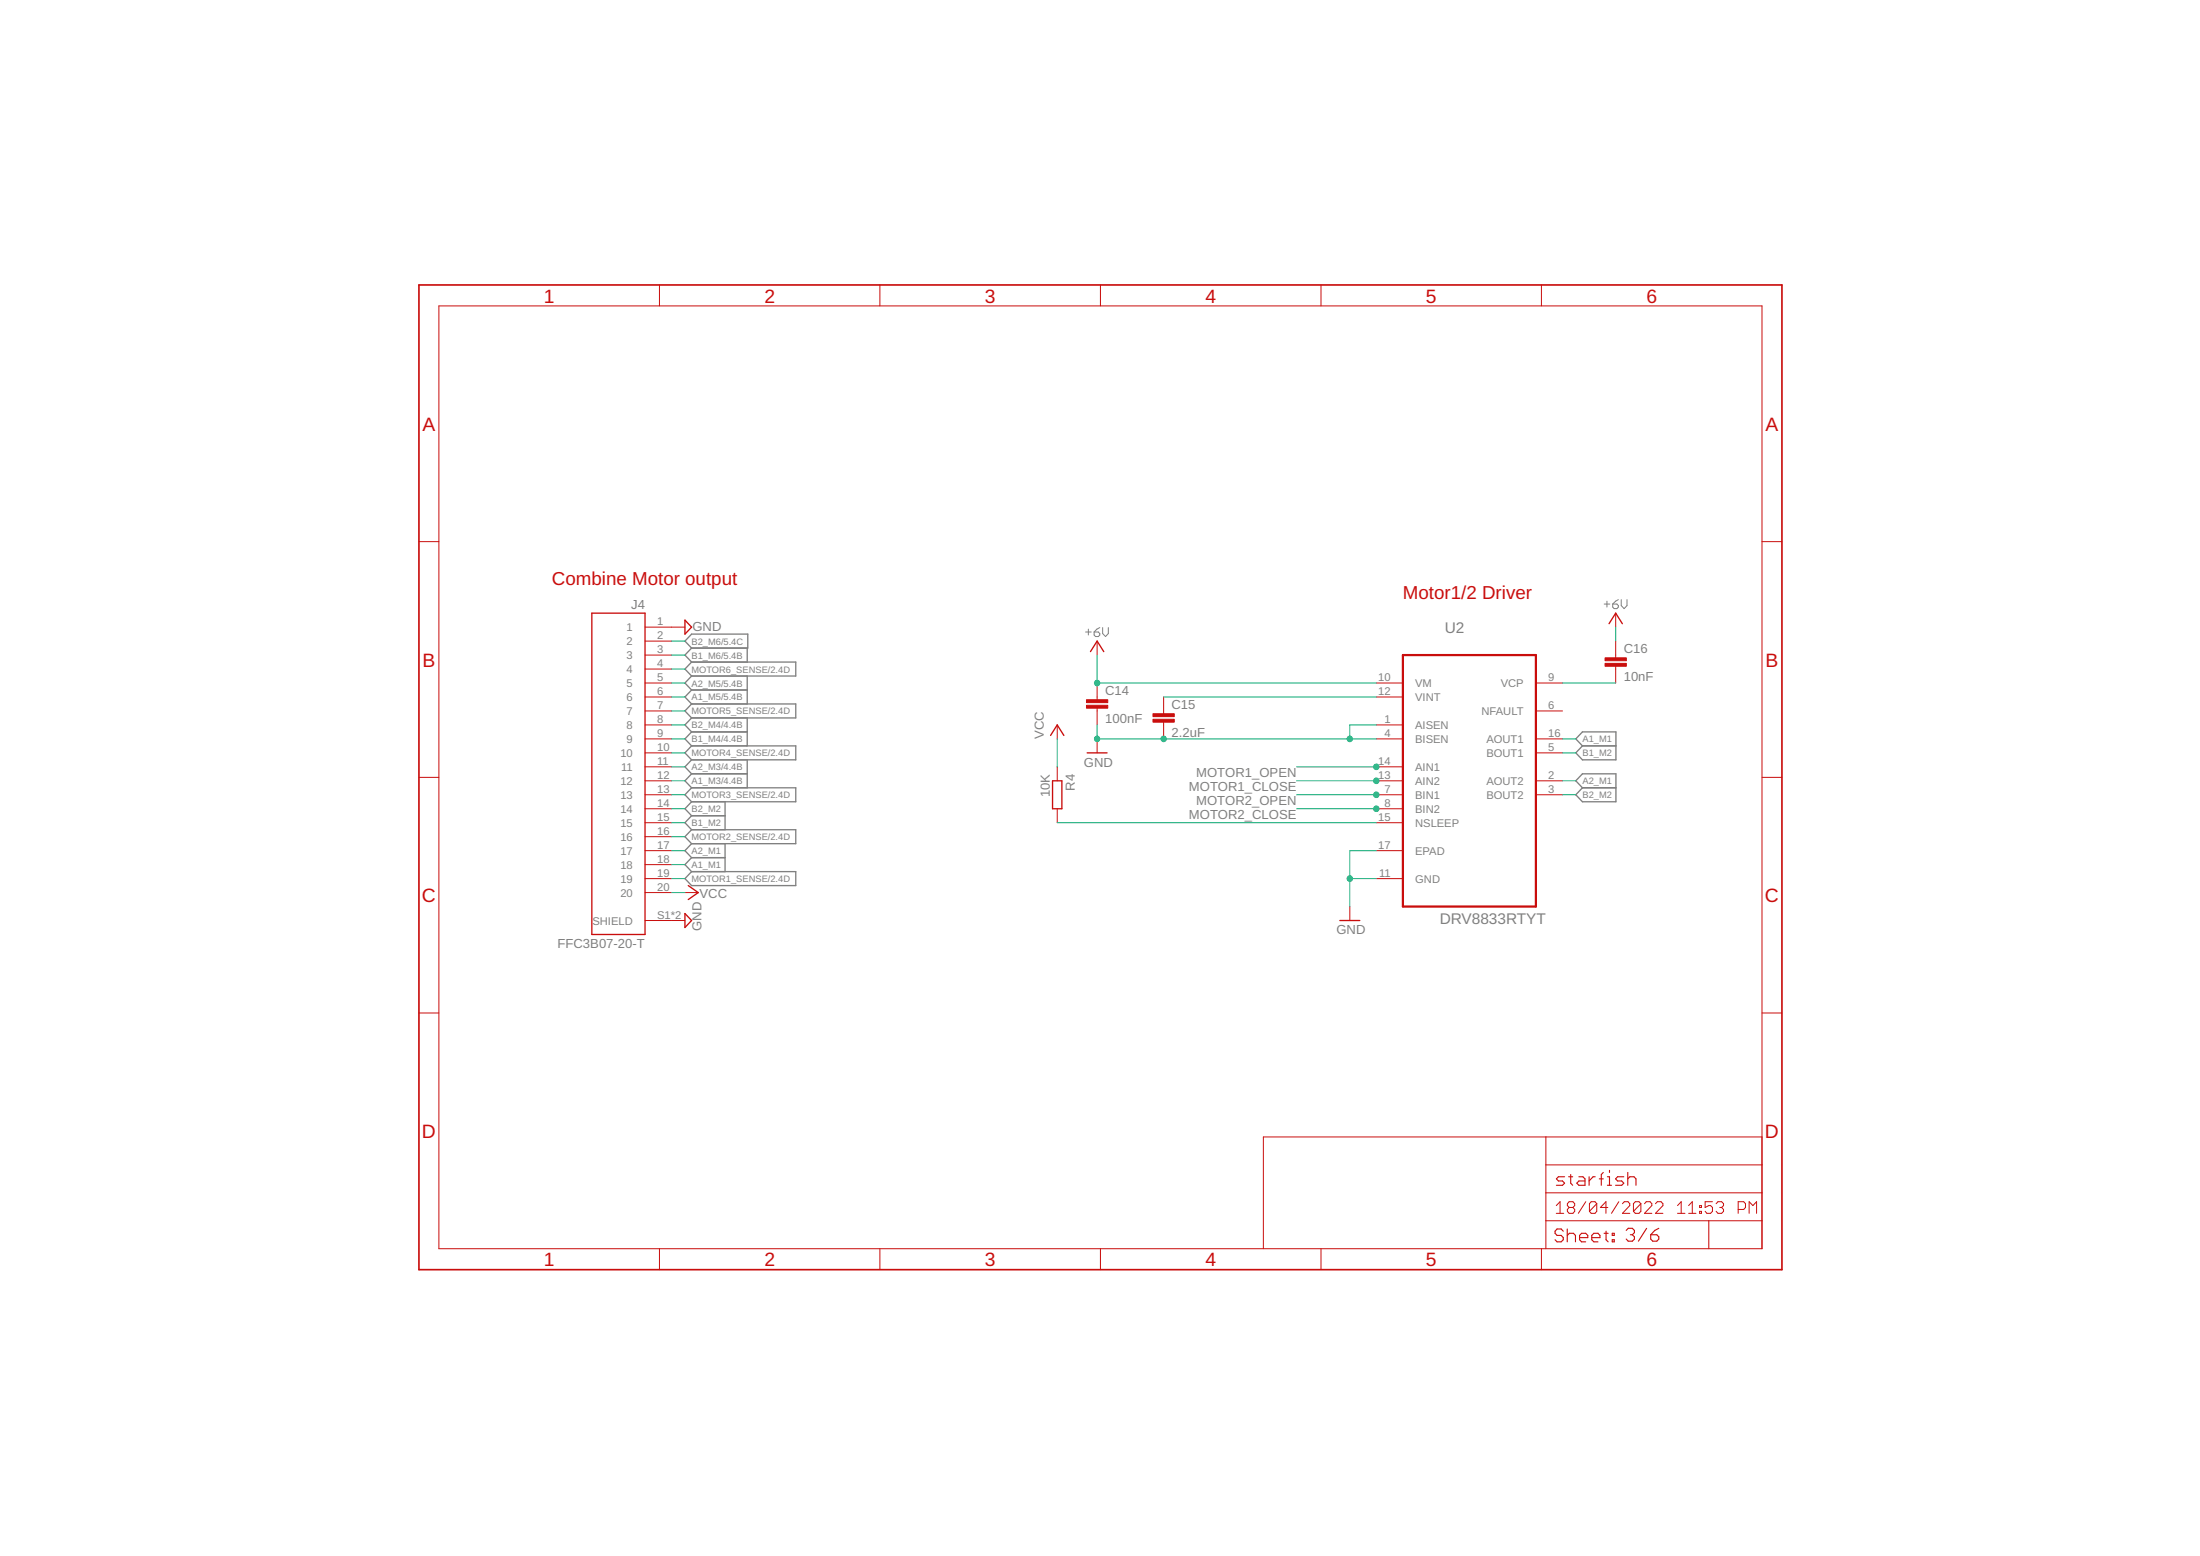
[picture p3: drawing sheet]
<svg xmlns="http://www.w3.org/2000/svg" width="420mm" height="297mm" viewBox="0 0 420 297" stroke-linecap="round" stroke-linejoin="round" font-family="sans-serif">
<path d="M210 119.8l-.5 .3-.5 .5M210.6 119.8v1.1l.5 .6 .6-.6v-1.1M306.4 115.3h1M306.9 114.8v1.1M308 115.3h.8l.3 .3v.3l-.3 .3h-.5l-.3-.3zM309.1 114.5l-1.1 .8M309.6 114.5v1.1l.6 .6 .5-.6v-1.1M207.3 120.6h1.1M207.9 120.1v1.1M209 120.6h.8l.2 .3v.3l-.2 .3h-.6l-.2-.3z" fill="none" stroke="#808080" stroke-width=".19"/>
<g fill="none" stroke="#808080" stroke-width=".25">
<path d="M132.1 126.4h19.9v2.7h-19.9M132.1 134.4h19.9v2.7h-19.9M132.1 139.7h10.6M132.1 134.4l-1.3 1.3 1.3 1.4M132.1 126.4l-1.3 1.3 1.3 1.4M132.1 139.7l-1.3 1.4 1.3 1.3M132.1 137.1l-1.3 1.3 1.3 1.3M132.1 131.7l-1.3 1.4 1.3 1.3M132.1 131.7h10.6M132.1 129.1l-1.3 1.3 1.3 1.3M132.1 123.7l-1.3 1.4 1.3 1.3M132.1 121.1h10.7v2.6h-10.7l-1.3-1.3z"/>
<path d="M142.7 123.7v2.7M142.7 129.1v5.3M142.7 137.1v5.3M302.2 139.7h6.4v5.4h-6.4l-1.3-1.4 1.3-1.3-1.3-1.3zM132.1 142.4h19.9v2.7h-19.9M132.1 150.4h19.9v2.7h-19.9M132.1 158.4h19.9v2.7h-19.9M132.1 158.4l-1.3 1.3 1.3 1.4M132.1 150.4l-1.3 1.3 1.3 1.4M132.1 145.1l-1.3 1.3 1.3 1.3M132.1 147.7h10.6M132.1 147.7l-1.3 1.4 1.3 1.3"/>
<path d="M132.1 155.7l-1.3 1.4 1.3 1.3M132.1 155.7h6.4M132.1 153.1l-1.3 1.3 1.3 1.3M132.1 142.4l-1.3 1.3 1.3 1.4M138.5 153.1v5.3M142.7 145.1v5.3M302.2 150.4h6.4M302.2 147.7h6.4v5.4h-6.4l-1.3-1.4 1.3-1.3-1.3-1.3zM302.2 142.4h6.4M132.1 166.4h19.9v2.7h-19.9l-1.3-1.4zM132.1 161.1l-1.3 1.3 1.3 1.3M132.1 163.7h6.4"/>
<path d="M132.1 163.7l-1.3 1.4 1.3 1.3M138.5 161.1v5.3"/>
</g>
<g fill="none" stroke="#c90d0c" stroke-width=".19">
<path d="M83.8 58.4h252.7v180h-252.7zM125.9 54.4v4M168 54.4v4M210.2 54.4v4M252.3 54.4v4M294.4 54.4v4M80 103.4h3.8M123.2 119.7h7.6M308.6 117.1v2.6M336.5 103.4h3.8M123.2 130.4h5.1M123.2 133.1h5.1"/>
<path d="M123.2 138.4h5.1M123.2 135.7h5.1M123.2 122.4h5.1M123.2 125.1h5.1M123.2 127.7h5.1M201.9 138.4v2.7M209.5 122.4v2.7M209.5 130.4v3.2M209.5 135.2v3.2M222.2 133.1v3.1M222.2 137.9v3.2M262.8 130.4h5.1"/>
<path d="M262.8 133.1h5.1M262.8 138.4h5.1M293.3 130.4h5.1M293.3 135.7h5.1M308.6 122.4v3.2M308.6 127.2v3.2M80 148.4h3.8M123.2 141.1h5.1M123.2 146.4h5.1M123.2 149.1h5.1M123.2 151.7h5.1M123.2 154.4h5.1"/>
<path d="M123.2 157.1h5.1M123.2 143.7h5.1M123.2 159.7h5.1M201.9 146.4v2.7M201.9 154.4v2.7M209.5 141.1v2.6M262.8 141.1h5.1M262.8 146.4h5.1M262.8 149.1h5.1M262.8 151.7h5.1M262.8 154.4h5.1M262.8 157.1h5.1"/>
<path d="M293.3 141.1h5.1M293.3 149.1h5.1M293.3 151.7h5.1M293.3 143.7h5.1M336.5 148.4h3.8M123.2 162.4h5.1M123.2 167.7h5.1M123.2 175.7h7.6M123.2 165.1h5.1M123.2 170.4h5.1M130.8 170.4h2.5M257.8 173.1v2.6"/>
<path d="M262.8 162.4h5.1M262.8 167.7h5.1M80 193.4h3.8M336.5 193.4h3.8M295.2 217v21.4M336.5 217h-95.2v21.4M125.9 238.4v4M168 238.4v4M210.2 238.4v4M252.3 238.4v4M294.4 238.4v4M295.2 233h41.3"/>
<path d="M295.2 227.7h41.3M295.2 222.4h41.3M297.2 230.1l.7-.7v2.2M297.2 231.6h1.4M299.7 230.5l-.4 .4v.3l.4 .4h.7l.3-.4v-.3l-.3-.4M299.7 230.5l-.4-.4v-.3l.4-.4h.7l.3 .4v.3l-.3 .4M299.7 230.5h.7M302.9 229.4l-1.5 2.2M304.9 229.8v1.4l-.3 .4h-.7l-.3-.4M304.9 229.8l-.3-.4h-.7l-.3 .4v1.4M304.9 229.8l-1.3 1.4M307.1 230.5h-1.5l1.1-1.1v2.2"/>
<path d="M309.2 229.4l-1.4 2.2M309.9 229.8l.3-.4h.7l.4 .4v.3l-1.4 1.5h1.4M313.4 229.8v1.4l-.4 .4h-.7l-.3-.4M313.4 229.8l-.4-.4h-.7l-.3 .4v1.4M313.4 229.8l-1.4 1.4M314.1 229.8l.3-.4h.7l.4 .4v.3l-1.4 1.5h1.4M316.2 229.8l.3-.4h.7l.4 .4v.3l-1.4 1.5h1.4M320.4 231.6h1.4M320.4 230.1l.7-.7v2.2M322.5 231.6h1.4M322.5 230.1l.7-.7v2.2M324.6 231.2h.4v.4h-.4z"/>
<path d="M324.6 230.1h.4v.4h-.4zM326.3 233v5.4M327 229.4h-1.4v1.1l.7-.4h.4l.3 .4v.7l-.3 .4h-.7l-.4-.4M327.7 229.8l.4-.4h.7l.4 .4v.3l-.4 .4M328.4 230.5h.4M328.8 230.5l.4 .4v.3l-.4 .4h-.7l-.4-.4M332 230.9h1l.4-.4v-.7l-.4-.4h-1v2.2M334.1 231.6v-2.2l.7 .7 .7-.7v2.2"/>
</g>
<g fill="#c90d0c" stroke="#c90d0c" stroke-width=".19">
<path d="M207.5 134.6h4.1v.6h-4.1z"/>
<path d="M207.5 133.6h4.1v.5h-4.1z"/>
<path d="M306.5 126.6h4.1v.6h-4.1z"/>
<path d="M306.5 125.6h4.1v.5h-4.1z"/>
<path d="M220.2 137.3h4.1v.6h-4.1z"/>
<path d="M220.2 136.2h4.1v.6h-4.1z"/>
</g>
<path d="M113 117.1h10.2v61.3h-10.2zM130.8 118.4l1.3 1.3-1.3 1.4zM307.3 119.1l1.3-2 1.2 2M208.3 124.4l1.2-2 1.3 2M200.6 140.4l1.3-2 1.3 2M201 149.1h1.8v5.3h-1.8zM207.6 143.7h3.8M130.8 174.4l1.3 1.3-1.3 1.4zM131.4 169.1l1.9 1.3-1.9 1.3M255.9 175.7h3.8" fill="none" stroke="#c90d0c" stroke-width=".25"/>
<path d="M267.9 125.1h25.4v48h-25.4z" fill="none" stroke="#c90d0c" stroke-width=".42"/>
<g fill="none" stroke="#c90d0c" stroke-width=".21">
<path d="M298.6 235l-.4-.4h-.8l-.4 .4v.4l.4 .4h.8l.4 .5v.4l-.4 .4h-.8l-.4-.4M298.8 224.6h-1.2l-.4 .4 .4 .4h.8l.4 .5-.4 .4h-1.2M299.3 234.6v2.5M299.3 235.8l.4-.4h.8l.4 .4v1.3M299.6 224.6h.8M300 224.2v1.7l.4 .4M301.5 224.6h.8l.4 .4v1.3h-1.2l-.4-.4 .4-.5h1.2M301.7 236.3h1.5v-.5l-.4-.4h-.8l-.3 .4v.9l.3 .4h.8M303.5 224.6v1.7M304 236.3h1.6v-.5l-.4-.4h-.8l-.4 .4v.9l.4 .4h.8M304.7 224.6h-.5l-.7 .8M305.4 225h.8"/>
<path d="M306.2 223.8l-.4 .4v2.1M306.3 235.4h.8M306.7 235v1.7l.4 .4M307 226.3h.8M307 224.6h.4v1.7M307.4 223.4v.4M307.9 235.4h.4v.4h-.4zM307.9 236.7h.4v.4h-.4zM310.1 224.6h-1.2l-.4 .4 .4 .4h.8l.4 .5-.4 .4h-1.2M310.6 234.9l.4-.4h.7l.4 .4v.4l-.4 .4M310.9 225l.4-.4h.8l.3 .4v1.3M310.9 223.8v2.5"/>
<path d="M311.4 235.7h.3M311.7 235.7l.4 .4v.4l-.4 .4h-.7l-.4-.4M314.5 234.5l-1.6 2.4M315.3 235.7h1.1l.4 .4v.4l-.4 .4h-.8l-.3-.4zM316.8 234.5l-.8 .4-.7 .8"/>
</g>
<path d="M80 54.4h260.3v188h-260.3z" fill="none" stroke="#c90d0c" stroke-width=".32"/>
<g fill="none" stroke="#0dab76" stroke-width=".19">
<path d="M308.6 119.7v2.7M128.3 138.4h2.5M128.3 130.4h2.5M128.3 133.1h2.5M128.3 135.7h2.5M128.3 127.7h2.5M128.3 125.1h2.5M128.3 122.4h2.5M209.5 125.1v5.3h53.3M209.5 138.4v2.7h53.3M222.2 133.1h40.6M262.8 138.4h-5v2.7"/>
<path d="M298.4 130.4h10.2M128.3 141.1h2.5M128.3 146.4h2.5M128.3 151.7h2.5M128.3 149.1h2.5M128.3 154.4h2.5M128.3 157.1h2.5M128.3 159.7h2.5M128.3 143.7h2.5M201.9 141.1v5.3M201.9 157.1h60.9M247.6 146.4h15.2"/>
<path d="M247.6 151.7h15.2M247.6 149.1h15.2M247.6 154.4h15.2M298.4 141.1h2.5M298.4 151.7h2.5M298.4 149.1h2.5M298.4 143.7h2.5M128.3 162.4h2.5M128.3 167.7h2.5M128.3 170.4h2.5M128.3 165.1h2.5M257.8 167.7h5"/>
<path d="M262.8 162.4h-5v10.7"/>
</g>
<g fill="#0dab76" stroke="#0dab76" stroke-width=".19">
<circle cx="209.5" cy="141.1" r=".52"/>
<circle cx="222.2" cy="141.1" r=".52"/>
<circle cx="257.8" cy="141.1" r=".52"/>
<circle cx="257.8" cy="167.7" r=".52"/>
<circle cx="262.8" cy="146.4" r=".52"/>
<circle cx="262.8" cy="151.7" r=".52"/>
<circle cx="262.8" cy="149.1" r=".52"/>
<circle cx="262.8" cy="154.4" r=".52"/>
<circle cx="209.5" cy="130.4" r=".52"/>
</g>
<g font-size="3.7" fill="#c90d0c">
<text x="103.9" y="57.8">1</text>
<text x="146" y="57.8">2</text>
<text x="188.1" y="57.8">3</text>
<text x="230.2" y="57.8">4</text>
<text x="272.3" y="57.8">5</text>
<text x="314.4" y="57.8">6</text>
<text x="80.7" y="82.3">A</text>
<text x="337.2" y="82.3">A</text>
<text x="80.7" y="127.2">B</text>
<text x="337.2" y="127.2">B</text>
<text x="80.6" y="172.2">C</text>
<text x="337.1" y="172.2">C</text>
<text x="80.6" y="217.2">D</text>
<text x="337.1" y="217.2">D</text>
<text x="103.9" y="241.7">1</text>
<text x="146" y="241.7">2</text>
<text x="188.1" y="241.7">3</text>
<text x="230.2" y="241.7">4</text>
<text x="272.3" y="241.7">5</text>
<text x="314.4" y="241.7">6</text>
</g>
<g font-size="3.6" fill="#c90d0c">
<text x="105.4" y="111.7">Combine Motor output</text>
<text x="267.9" y="114.4">Motor1/2 Driver</text>
</g>
<g font-size="2.9" fill="#808080">
<text x="275.9" y="120.8">U2</text>
<text x="275" y="176.4">DRV8833RTYT</text>
</g>
<g font-size="2.5" fill="#808080">
<text x="120.5" y="116.3">J4</text>
<text x="132.2" y="120.4">GND</text>
<text x="310.1" y="124.7">C16</text>
<text x="310.1" y="130">10nF</text>
<text x="211.1" y="138">100nF</text>
<text x="211.1" y="132.7">C14</text>
<text x="223.7" y="135.3">C15</text>
<text x="199.4" y="141.1" transform="rotate(-90 199.4 141.1)">VCC</text>
<text x="223.7" y="140.7">2.2uF</text>
<text x="207" y="146.4">GND</text>
<text x="228.5" y="148.3">MOTOR1_OPEN</text>
<text x="200.5" y="152.2" transform="rotate(-90 200.5 152.2)">10K</text>
<text x="205.3" y="150.9" transform="rotate(-90 205.3 150.9)">R4</text>
<text x="227.1" y="150.9">MOTOR1_CLOSE</text>
<text x="228.5" y="153.6">MOTOR2_OPEN</text>
<text x="227.1" y="156.3">MOTOR2_CLOSE</text>
<text x="133.6" y="171.5">VCC</text>
<text x="134" y="177.7" transform="rotate(-90 134 177.7)">GND</text>
<text x="255.2" y="178.4">GND</text>
<text x="106.5" y="181.1">FFC3B07-20-T</text>
</g>
<g font-size="2.1" fill="#808080">
<text x="125.5" y="119.4">1</text>
<text x="119.7" y="120.5">1</text>
<text x="119.7" y="123.2">2</text>
<text x="119.7" y="125.9">3</text>
<text x="125.5" y="122">2</text>
<text x="125.5" y="124.7">3</text>
<text x="119.7" y="128.5">4</text>
<text x="119.7" y="131.2">5</text>
<text x="125.5" y="127.4">4</text>
<text x="125.5" y="130">5</text>
<text x="263.2" y="130">10</text>
<text x="270.3" y="131.2">VM</text>
<text x="286.6" y="131.2">VCP</text>
<text x="295.7" y="130">9</text>
<text x="119.7" y="133.9">6</text>
<text x="119.7" y="136.5">7</text>
<text x="125.5" y="132.7">6</text>
<text x="125.5" y="135.4">7</text>
<text x="263.2" y="132.7">12</text>
<text x="270.3" y="133.9">VINT</text>
<text x="283" y="136.5">NFAULT</text>
<text x="295.7" y="135.4">6</text>
<text x="119.7" y="139.2">8</text>
<text x="119.7" y="141.9">9</text>
<text x="125.5" y="138">8</text>
<text x="125.5" y="140.7">9</text>
<text x="125.5" y="143.4">10</text>
<text x="264.4" y="138">1</text>
<text x="264.4" y="140.7">4</text>
<text x="270.3" y="139.2">AISEN</text>
<text x="270.3" y="141.9">BISEN</text>
<text x="283.9" y="141.9">AOUT1</text>
<text x="295.7" y="140.7">16</text>
<text x="295.7" y="143.4">5</text>
<text x="118.5" y="144.5">10</text>
<text x="118.5" y="149.9">12</text>
<text x="118.6" y="147.2">11</text>
<text x="125.5" y="146">11</text>
<text x="125.5" y="148.7">12</text>
<text x="263.2" y="146">14</text>
<text x="263.2" y="148.7">13</text>
<text x="270.3" y="147.2">AIN1</text>
<text x="270.3" y="149.9">AIN2</text>
<text x="283.9" y="144.5">BOUT1</text>
<text x="283.9" y="149.9">AOUT2</text>
<text x="295.7" y="148.7">2</text>
<text x="118.5" y="152.5">13</text>
<text x="118.5" y="155.2">14</text>
<text x="125.5" y="151.3">13</text>
<text x="125.5" y="154">14</text>
<text x="264.4" y="151.3">7</text>
<text x="264.4" y="154">8</text>
<text x="270.3" y="152.5">BIN1</text>
<text x="270.3" y="155.2">BIN2</text>
<text x="283.9" y="152.5">BOUT2</text>
<text x="295.7" y="151.3">3</text>
<text x="118.5" y="157.9">15</text>
<text x="118.5" y="160.5">16</text>
<text x="125.5" y="156.7">15</text>
<text x="125.5" y="159.3">16</text>
<text x="263.2" y="156.7">15</text>
<text x="270.3" y="157.9">NSLEEP</text>
<text x="118.5" y="163.2">17</text>
<text x="118.5" y="165.9">18</text>
<text x="125.5" y="162">17</text>
<text x="125.5" y="164.7">18</text>
<text x="125.5" y="167.3">19</text>
<text x="263.2" y="162">17</text>
<text x="263.4" y="167.3">11</text>
<text x="270.3" y="163.2">EPAD</text>
<text x="118.5" y="168.5">19</text>
<text x="118.5" y="171.2">20</text>
<text x="125.5" y="170">20</text>
<text x="270.3" y="168.5">GND</text>
<text x="113.1" y="176.5">SHIELD</text>
<text x="125.5" y="175.3">S1*2</text>
</g>
<g font-size="1.8" fill="#808080">
<text x="132.1" y="125.7">B1_M6/5.4B</text>
<text x="132.1" y="123.1">B2_M6/5.4C</text>
<text x="132.1" y="128.4">MOTOR6_SENSE/2.4D</text>
<text x="132.1" y="131.1">A2_M5/5.4B</text>
<text x="132.1" y="136.4">MOTOR5_SENSE/2.4D</text>
<text x="132.1" y="133.7">A1_M5/5.4B</text>
<text x="132.1" y="141.7">B1_M4/4.4B</text>
<text x="132.1" y="139.1">B2_M4/4.4B</text>
<text x="302.2" y="141.7">A1_M1</text>
<text x="132.1" y="147.1">A2_M3/4.4B</text>
<text x="132.1" y="149.7">A1_M3/4.4B</text>
<text x="132.1" y="144.4">MOTOR4_SENSE/2.4D</text>
<text x="302.2" y="149.7">A2_M1</text>
<text x="302.2" y="144.4">B1_M2</text>
<text x="132.1" y="152.4">MOTOR3_SENSE/2.4D</text>
<text x="132.1" y="155.1">B2_M2</text>
<text x="302.2" y="152.4">B2_M2</text>
<text x="132.1" y="160.4">MOTOR2_SENSE/2.4D</text>
<text x="132.1" y="157.7">B1_M2</text>
<text x="132.1" y="163.1">A2_M1</text>
<text x="132.1" y="165.7">A1_M1</text>
<text x="132.1" y="168.4">MOTOR1_SENSE/2.4D</text>
</g>
</svg>
